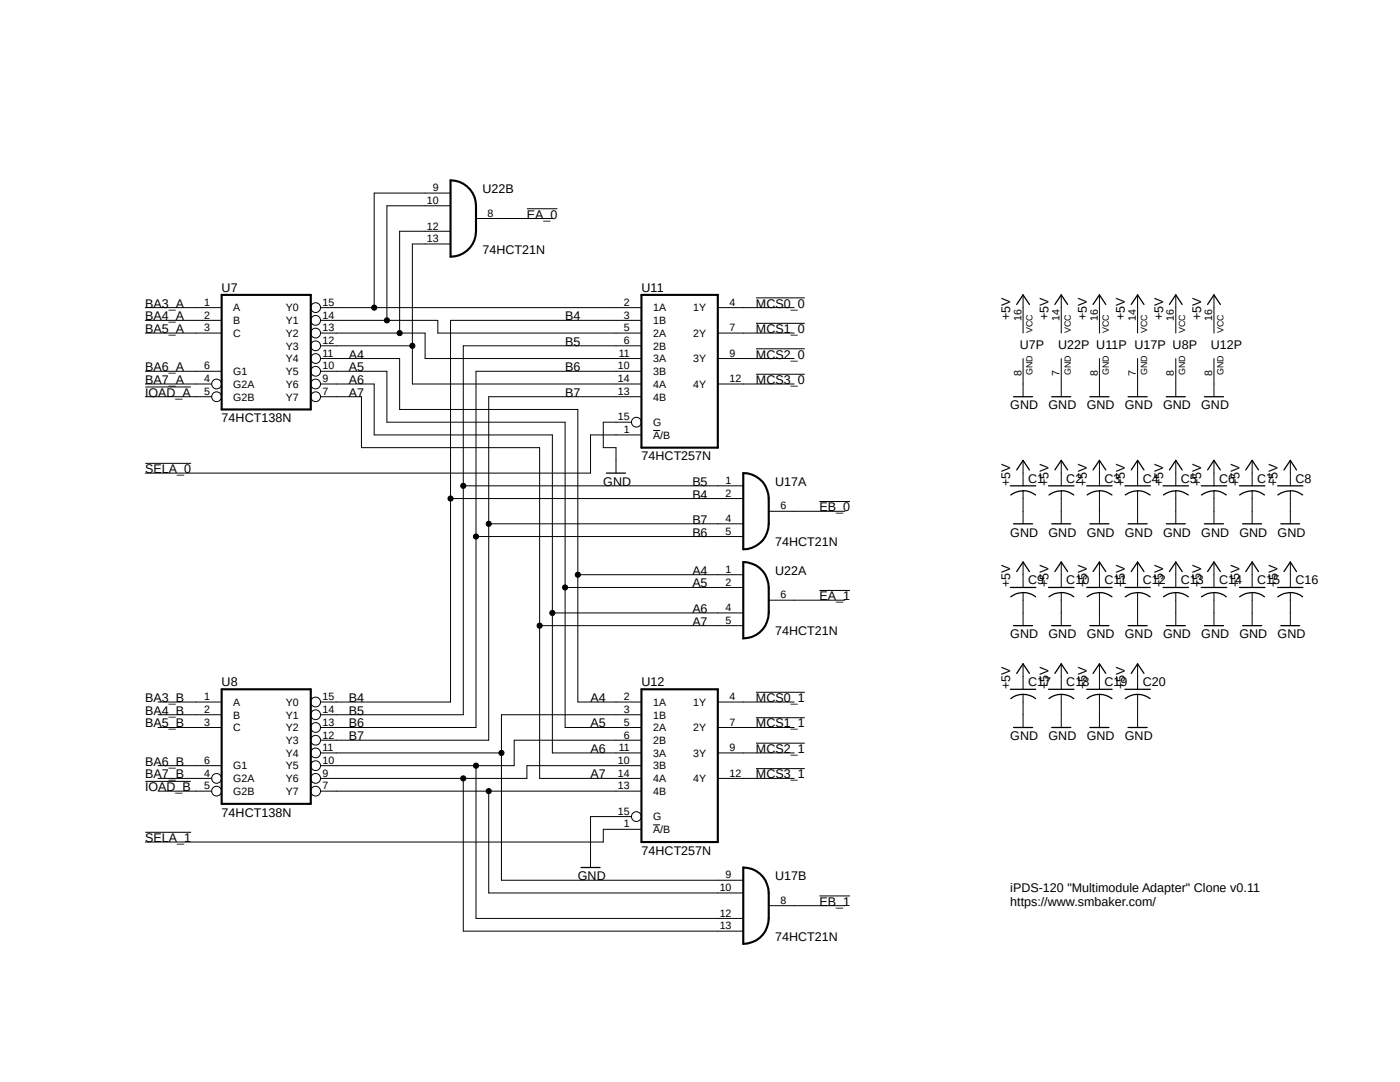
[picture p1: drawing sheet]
<svg xmlns="http://www.w3.org/2000/svg" width="279mm" height="216mm" viewBox="0 0 279 216" stroke-linecap="round" stroke-linejoin="round" font-family="sans-serif">
<path d="M28.3 35.8l235.5 152.8M263.8 35.8l-235.5 152.8" fill="none" stroke="#fff" stroke-width=".2"/>
<g fill="none" stroke="#000" stroke-width=".2">
<path d="M89.9 38.5h-15.2v22.9M89.9 48.7h-7.6v27.9h45.7M89.9 41.1h-12.7v22.8M89.9 46.1h-10.1v20.4M95 43.6h15.2M105.2 41.7h6.1M150.9 59.4h9.7M204.2 58.8v7.7M211.8 58.8v7.7M219.4 58.8v7.7M227 58.8v7.7M234.7 58.8v7.7"/>
<path d="M242.3 58.8v7.7M29 77.2h9.1M29 61.4h15.2M29 63.9h15.2M29 66.5h15.2M29 76.6h13.2M29 79.2h13.2M29 74.1h15.2M64 61.4h64M64 63.9h23.4v2.6h40.6M64 66.5h20.8v5h43.2M64 76.6h10.7v10.2h35.5v63.4h17.8"/>
<path d="M64 79.2h8.1v10.1h35.6v66h20.3M64 74.1h13.2v10.1h35.6v61h15.2M64 71.5h15.8v10.2h35.5v58.4h12.7M64 69h18.3M128 63.9h-38.1v76.2h-25.9M128 79.2h-30.5v68.5h-33.5M128 74.1h-33v71.1h-31M128 69h-35.5v73.6h-28.5M143.3 61.4h15.2M143.3 66.5h15.2M143.3 76.6h15.2M143.3 71.5h15.2"/>
<path d="M150.9 64.5h9.7M150.9 69.6h9.7M150.9 74.7h9.7M204.2 71.5v7.7M211.8 71.5v7.7M219.4 71.5v7.7M227 71.5v7.7M234.7 71.5v7.7M242.3 71.5v7.7M29 92.5h9.1M89.9 99.5h58.4M92.5 96.9h55.8"/>
<path d="M126 84.2h-5.6v5.1h2.5v5.1M128 86.8h-10.1v7.6h-88.9M130.3 85.9h1.4M204.2 91.9v5M204.2 98v6.5M211.8 91.9v5M211.8 98v6.5M219.4 91.9v5M219.4 98v6.5M227 91.9v5M227 98v6.5M234.7 91.9v5"/>
<path d="M234.7 98v6.5M242.3 91.9v5M242.3 98v6.5M249.9 91.9v5M249.9 98v6.5M257.5 91.9v5M257.5 98v6.5M95 107.1h53.3M97.5 104.5h50.8M112.8 117.2h35.5M115.3 114.7h33M153.4 102h15.2"/>
<path d="M153.4 119.8h15.2M163.5 100.1h6.1M163.5 117.8h6.1M204.2 112.1v5.1M204.2 118.2v6.6M211.8 112.1v5.1M211.8 118.2v6.6M219.4 112.1v5.1M219.4 118.2v6.6M227 112.1v5.1M227 118.2v6.6M234.7 112.1v5.1"/>
<path d="M234.7 118.2v6.6M242.3 112.1v5.1M242.3 118.2v6.6M249.9 112.1v5.1M249.9 118.2v6.6M257.5 112.1v5.1M257.5 118.2v6.6M107.7 124.8h40.6M110.2 122.3h38.1M150.9 138.1h9.7M204.2 132.5v5M204.2 138.6v6.6"/>
<path d="M211.8 132.5v5M211.8 138.6v6.6M219.4 132.5v5M219.4 138.6v6.6M227 132.5v5M227 138.6v6.6M29 155.9h9.1M31.5 140.1h12.7M31.5 142.6h12.7M31.5 145.2h12.7M31.5 155.3h10.7M31.5 157.9h10.7"/>
<path d="M31.5 152.8h12.7M64 157.9h64M64 150.2h36.1M92.5 155.3v30.5h55.8M95 152.8v30.5h53.3M97.5 157.9v20.3h50.8M128 142.6h-27.9v33h48.2M128 152.8h-22.8v2.5h-41.2M128 147.7h-25.4v5.1h-38.6M143.3 140.1h15.2M143.3 145.2h15.2M143.3 155.3h15.2"/>
<path d="M143.3 150.2h15.2M150.9 143.2h9.7M150.9 148.3h9.7M150.9 153.4h9.7M29 166.1h9.1M126 162.9h-8.1v10.2M128 165.5h-7.6v2.5h-91.4M130.3 164.6h1.4M163.5 178.8h6.1M153.4 180.7h15.2"/>
<circle cx="43.2" cy="79.2" r=".98"/>
<circle cx="43.2" cy="76.6" r=".98"/>
<circle cx="63" cy="74.1" r=".98"/>
<circle cx="63" cy="71.5" r=".98"/>
<circle cx="63" cy="63.9" r=".98"/>
<circle cx="63" cy="61.4" r=".98"/>
<circle cx="63" cy="69" r=".98"/>
<circle cx="63" cy="79.2" r=".98"/>
<circle cx="63" cy="76.6" r=".98"/>
<circle cx="63" cy="66.5" r=".98"/>
<circle cx="74.7" cy="61.4" r=".51"/>
<circle cx="77.2" cy="63.9" r=".51"/>
<circle cx="79.8" cy="66.5" r=".51"/>
<circle cx="82.3" cy="69" r=".51"/>
<circle cx="89.9" cy="99.5" r=".51"/>
<circle cx="92.5" cy="96.9" r=".51"/>
<circle cx="127" cy="84.2" r=".98"/>
<circle cx="95" cy="107.1" r=".51"/>
<circle cx="97.5" cy="104.5" r=".51"/>
<circle cx="112.8" cy="117.2" r=".51"/>
<circle cx="115.3" cy="114.7" r=".51"/>
<circle cx="107.7" cy="124.8" r=".51"/>
<circle cx="110.2" cy="122.3" r=".51"/>
<circle cx="43.2" cy="155.3" r=".98"/>
<circle cx="43.2" cy="157.9" r=".98"/>
<circle cx="63" cy="157.9" r=".98"/>
<circle cx="63" cy="155.3" r=".98"/>
<circle cx="63" cy="150.2" r=".98"/>
<circle cx="63" cy="145.2" r=".98"/>
<circle cx="63" cy="152.8" r=".98"/>
<circle cx="63" cy="147.7" r=".98"/>
<circle cx="63" cy="142.6" r=".98"/>
<circle cx="63" cy="140.1" r=".98"/>
<circle cx="92.5" cy="155.3" r=".51"/>
<circle cx="95" cy="152.8" r=".51"/>
<circle cx="97.5" cy="157.9" r=".51"/>
<circle cx="100.1" cy="150.2" r=".51"/>
<circle cx="127" cy="162.9" r=".98"/>
</g>
<path d="M89.9 36a5.1 5.1 0 0 1 5.1 5.1v5a5.1 5.1 0 0 1-5.1 5.1zM44.2 58.8h17.8v22.9h-17.8zM128 58.8h15.3v30.5h-15.3zM148.3 94.4a5.1 5.1 0 0 1 5.1 5.1v5a5 5 0 0 1-5.1 5.1zM148.3 112.1a5.1 5.1 0 0 1 5.1 5.1v5.1a5.1 5.1 0 0 1-5.1 5.1zM44.2 137.5h17.8v22.9h-17.8zM128 137.5h15.3v30.5h-15.3zM148.3 173.1a5.1 5.1 0 0 1 5.1 5.1v5.1a5.1 5.1 0 0 1-5.1 5z" fill="none" stroke="#000" stroke-width=".42"/>
<g fill="none" stroke="#000" stroke-width=".25">
<path d="M202.3 79.2h3.8M202.9 60.7l1.3-1.9 1.2 1.9M209.9 79.2h3.8M210.5 60.7l1.3-1.9 1.3 1.9M217.5 79.2h3.8M218.1 60.7l1.3-1.9 1.3 1.9M225.1 79.2h3.8M225.8 60.7l1.2-1.9 1.3 1.9M232.7 79.2h3.9M233.4 60.7l1.3-1.9 1.2 1.9M240.4 79.2h3.8M241 60.7l1.3-1.9 1.2 1.9"/>
<path d="M121 94.4h3.8M201.6 96.9h5.1M201.7 98.8a4 4 0 0 1 5 0M202.9 93.8l1.3-1.9 1.2 1.9M209.3 96.9h5M209.3 98.8a4 4 0 0 1 5 0M210.5 93.8l1.3-1.9 1.3 1.9M216.9 96.9h5.1M217 98.8a4 4 0 0 1 4.9 0M218.1 93.8l1.3-1.9 1.3 1.9M224.5 96.9h5.1M224.6 98.8a4 4 0 0 1 4.9 0"/>
<path d="M225.8 93.8l1.2-1.9 1.3 1.9M232.1 96.9h5.1M232.2 98.8a4 4 0 0 1 5 0M233.4 93.8l1.3-1.9 1.2 1.9M239.7 96.9h5.1M239.8 98.8a4 4 0 0 1 4.9 0M241 93.8l1.3-1.9 1.2 1.9M247.4 96.9h5M247.4 98.8a4 4 0 0 1 4.9 0M248.6 93.8l1.3-1.9 1.3 1.9M255 96.9h5M255 98.8a4 4 0 0 1 5 0"/>
<path d="M256.2 93.8l1.3-1.9 1.2 1.9M201.6 117.2h5.1M201.7 119.1a4 4 0 0 1 5 0M202.3 104.5h3.8M202.9 114l1.3-1.9 1.2 1.9M209.3 117.2h5M209.3 119.1a4 4 0 0 1 5 0M209.9 104.5h3.8M210.5 114l1.3-1.9 1.3 1.9M216.9 117.2h5.1M217 119.1a4 4 0 0 1 4.9 0M217.5 104.5h3.8"/>
<path d="M218.1 114l1.3-1.9 1.3 1.9M224.5 117.2h5.1M224.6 119.1a4 4 0 0 1 4.9 0M225.1 104.5h3.8M225.8 114l1.2-1.9 1.3 1.9M232.1 117.2h5.1M232.2 119.1a4 4 0 0 1 5 0M232.7 104.5h3.9M233.4 114l1.3-1.9 1.2 1.9M239.7 117.2h5.1M239.8 119.1a4 4 0 0 1 4.9 0M240.4 104.5h3.8"/>
<path d="M241 114l1.3-1.9 1.2 1.9M247.4 117.2h5M247.4 119.1a4 4 0 0 1 4.9 0M248 104.5h3.8M248.6 114l1.3-1.9 1.3 1.9M255 117.2h5M255 119.1a4 4 0 0 1 5 0M255.6 104.5h3.8M256.2 114l1.3-1.9 1.2 1.9M201.6 137.5h5.1M201.7 139.4a4 4 0 0 1 5 0M202.3 124.8h3.8"/>
<path d="M202.9 134.4l1.3-1.9 1.2 1.9M209.3 137.5h5M209.3 139.4a4 4 0 0 1 5 0M209.9 124.8h3.8M210.5 134.4l1.3-1.9 1.3 1.9M216.9 137.5h5.1M217 139.4a4 4 0 0 1 4.9 0M217.5 124.8h3.8M218.1 134.4l1.3-1.9 1.3 1.9M224.5 137.5h5.1M224.6 139.4a4 4 0 0 1 4.9 0M225.1 124.8h3.8"/>
<path d="M225.8 134.4l1.2-1.9 1.3 1.9M232.7 124.8h3.9M240.4 124.8h3.8M248 124.8h3.8M255.6 124.8h3.8M202.3 145.2h3.8M209.9 145.2h3.8M217.5 145.2h3.8M225.1 145.2h3.8M116 173.1h3.8"/>
</g>
<g fill="#000">
<circle cx="74.7" cy="61.4" r=".51"/>
<circle cx="77.2" cy="63.9" r=".51"/>
<circle cx="79.8" cy="66.5" r=".51"/>
<circle cx="82.3" cy="69" r=".51"/>
<circle cx="89.9" cy="99.5" r=".51"/>
<circle cx="92.5" cy="96.9" r=".51"/>
<circle cx="95" cy="107.1" r=".51"/>
<circle cx="97.5" cy="104.5" r=".51"/>
<circle cx="112.8" cy="117.2" r=".51"/>
<circle cx="115.3" cy="114.7" r=".51"/>
<circle cx="107.7" cy="124.8" r=".51"/>
<circle cx="110.2" cy="122.3" r=".51"/>
<circle cx="92.5" cy="155.3" r=".51"/>
<circle cx="95" cy="152.8" r=".51"/>
<circle cx="97.5" cy="157.9" r=".51"/>
<circle cx="100.1" cy="150.2" r=".51"/>
</g>
<g font-size="2.5">
<text x="96.3" y="38.5">U22B</text>
<text x="105.2" y="43.6">EA_0</text>
<text x="96.3" y="50.6">74HCT21N</text>
<text x="44.2" y="58.2">U7</text>
<text x="128" y="58.2">U11</text>
<text x="29" y="61.4">BA3_A</text>
<text x="29" y="63.9">BA4_A</text>
<text x="112.8" y="63.9">B4</text>
<text x="150.9" y="61.4">MCS0_0</text>
<text x="201.6" y="63.9" transform="rotate(-90 201.6 63.9)">+5V</text>
<text x="209.3" y="63.9" transform="rotate(-90 209.3 63.9)">+5V</text>
<text x="216.9" y="63.9" transform="rotate(-90 216.9 63.9)">+5V</text>
<text x="224.5" y="63.9" transform="rotate(-90 224.5 63.9)">+5V</text>
<text x="232.1" y="63.9" transform="rotate(-90 232.1 63.9)">+5V</text>
<text x="239.7" y="63.9" transform="rotate(-90 239.7 63.9)">+5V</text>
<text x="29" y="66.5">BA5_A</text>
<text x="69.6" y="71.5">A4</text>
<text x="112.8" y="69">B5</text>
<text x="150.9" y="66.5">MCS1_0</text>
<text x="150.9" y="71.5">MCS2_0</text>
<text x="203.5" y="69.6">U7P</text>
<text x="211.2" y="69.6">U22P U11P U17P U8P</text>
<text x="241.6" y="69.6">U12P</text>
<text x="29" y="74.1">BA6_A</text>
<text x="29" y="76.6">BA7_A</text>
<text x="69.6" y="74.1">A5</text>
<text x="69.6" y="76.6">A6</text>
<text x="112.8" y="74.1">B6</text>
<text x="150.9" y="76.6">MCS3_0</text>
<text x="29" y="79.2">IOAD_A</text>
<text x="69.6" y="79.2">A7</text>
<text x="112.8" y="79.2">B7</text>
<text x="201.6" y="81.7">GND</text>
<text x="209.3" y="81.7">GND</text>
<text x="216.9" y="81.7">GND</text>
<text x="224.5" y="81.7">GND</text>
<text x="232.1" y="81.7">GND</text>
<text x="239.7" y="81.7">GND</text>
<text x="44.2" y="84.2">74HCT138N</text>
<text x="29" y="94.4">SELA_0</text>
<text x="128" y="91.9">74HCT257N</text>
<text x="120.4" y="96.9">GND</text>
<text x="138.2" y="99.5">B4</text>
<text x="138.2" y="96.9">B5</text>
<text x="154.7" y="96.9">U17A</text>
<text x="201.6" y="96.9" transform="rotate(-90 201.6 96.9)">+5V</text>
<text x="205.2" y="96.3">C1</text>
<text x="209.3" y="96.9" transform="rotate(-90 209.3 96.9)">+5V</text>
<text x="212.8" y="96.3">C2</text>
<text x="216.9" y="96.9" transform="rotate(-90 216.9 96.9)">+5V</text>
<text x="220.4" y="96.3">C3</text>
<text x="224.5" y="96.9" transform="rotate(-90 224.5 96.9)">+5V</text>
<text x="228" y="96.3">C4</text>
<text x="232.1" y="96.9" transform="rotate(-90 232.1 96.9)">+5V</text>
<text x="235.7" y="96.3">C5</text>
<text x="239.7" y="96.9" transform="rotate(-90 239.7 96.9)">+5V</text>
<text x="243.3" y="96.3">C6</text>
<text x="247.4" y="96.9" transform="rotate(-90 247.4 96.9)">+5V</text>
<text x="250.9" y="96.3">C7</text>
<text x="255" y="96.9" transform="rotate(-90 255 96.9)">+5V</text>
<text x="258.5" y="96.3">C8</text>
<text x="138.2" y="107.1">B6</text>
<text x="138.2" y="104.6">B7</text>
<text x="163.6" y="102">EB_0</text>
<text x="201.6" y="107.1">GND</text>
<text x="209.3" y="107.1">GND</text>
<text x="216.9" y="107.1">GND</text>
<text x="224.5" y="107.1">GND</text>
<text x="232.1" y="107.1">GND</text>
<text x="239.7" y="107.1">GND</text>
<text x="247.4" y="107.1">GND</text>
<text x="255" y="107.1">GND</text>
<text x="154.7" y="109">74HCT21N</text>
<text x="138.2" y="114.7">A4</text>
<text x="138.2" y="117.2">A5</text>
<text x="154.7" y="114.7">U22A</text>
<text x="163.6" y="119.8">EA_1</text>
<text x="201.6" y="117.2" transform="rotate(-90 201.6 117.2)">+5V</text>
<text x="205.2" y="116.6">C9</text>
<text x="209.3" y="117.2" transform="rotate(-90 209.3 117.2)">+5V</text>
<text x="212.8" y="116.6">C10</text>
<text x="216.9" y="117.2" transform="rotate(-90 216.9 117.2)">+5V</text>
<text x="220.4" y="116.6">C11</text>
<text x="224.5" y="117.2" transform="rotate(-90 224.5 117.2)">+5V</text>
<text x="228" y="116.6">C12</text>
<text x="232.1" y="117.2" transform="rotate(-90 232.1 117.2)">+5V</text>
<text x="235.7" y="116.6">C13</text>
<text x="239.7" y="117.2" transform="rotate(-90 239.7 117.2)">+5V</text>
<text x="243.3" y="116.6">C14</text>
<text x="247.4" y="117.2" transform="rotate(-90 247.4 117.2)">+5V</text>
<text x="250.9" y="116.6">C15</text>
<text x="255" y="117.2" transform="rotate(-90 255 117.2)">+5V</text>
<text x="258.5" y="116.6">C16</text>
<text x="138.2" y="122.3">A6</text>
<text x="138.2" y="124.8">A7</text>
<text x="154.7" y="126.7">74HCT21N</text>
<text x="201.6" y="127.4">GND</text>
<text x="209.3" y="127.4">GND</text>
<text x="216.9" y="127.4">GND</text>
<text x="224.5" y="127.4">GND</text>
<text x="232.1" y="127.4">GND</text>
<text x="239.7" y="127.4">GND</text>
<text x="247.4" y="127.4">GND</text>
<text x="255" y="127.4">GND</text>
<text x="44.2" y="136.9">U8</text>
<text x="128" y="136.9">U12</text>
<text x="201.6" y="137.5" transform="rotate(-90 201.6 137.5)">+5V</text>
<text x="205.2" y="136.9">C17</text>
<text x="209.3" y="137.5" transform="rotate(-90 209.3 137.5)">+5V</text>
<text x="212.8" y="136.9">C18</text>
<text x="216.9" y="137.5" transform="rotate(-90 216.9 137.5)">+5V</text>
<text x="220.4" y="136.9">C19</text>
<text x="224.5" y="137.5" transform="rotate(-90 224.5 137.5)">+5V</text>
<text x="228" y="136.9">C20</text>
<text x="29" y="140.1">BA3_B</text>
<text x="29" y="142.6">BA4_B</text>
<text x="69.6" y="140.1">B4</text>
<text x="69.6" y="142.6">B5</text>
<text x="117.9" y="140.1">A4</text>
<text x="150.9" y="140.1">MCS0_1</text>
<text x="29" y="145.2">BA5_B</text>
<text x="69.6" y="145.2">B6</text>
<text x="69.6" y="147.7">B7</text>
<text x="117.9" y="145.2">A5</text>
<text x="150.9" y="145.2">MCS1_1</text>
<text x="201.6" y="147.7">GND</text>
<text x="209.3" y="147.7">GND</text>
<text x="216.9" y="147.7">GND</text>
<text x="224.5" y="147.7">GND</text>
<text x="29" y="152.8">BA6_B</text>
<text x="29" y="155.3">BA7_B</text>
<text x="117.9" y="150.2">A6</text>
<text x="117.9" y="155.3">A7</text>
<text x="150.9" y="150.2">MCS2_1</text>
<text x="150.9" y="155.3">MCS3_1</text>
<text x="29" y="157.9">IOAD_B</text>
<text x="44.2" y="162.9">74HCT138N</text>
<text x="29" y="168">SELA_1</text>
<text x="128" y="170.6">74HCT257N</text>
<text x="115.3" y="175.6">GND</text>
<text x="154.7" y="175.6">U17B</text>
<text x="201.6" y="178.1">iPDS-120 &quot;Multimodule Adapter&quot; Clone v0.11</text>
<text x="163.6" y="180.7">EB_1</text>
<text x="201.6" y="180.7">https://www.smbaker.com/</text>
<text x="154.7" y="187.7">74HCT21N</text>
</g>
<g font-size="2.1">
<text x="85.2" y="40.7">10</text>
<text x="86.4" y="38.2">9</text>
<text x="85.2" y="45.8">12</text>
<text x="97.3" y="43.3">8</text>
<text x="85.2" y="48.3">13</text>
<text x="40.7" y="61">1</text>
<text x="40.7" y="63.6">2</text>
<text x="46.6" y="62.1">A</text>
<text x="46.6" y="64.7">B</text>
<text x="57.1" y="64.7">Y1</text>
<text x="57.1" y="62.1">Y0</text>
<text x="64.3" y="63.6">14</text>
<text x="64.3" y="61">15</text>
<text x="124.5" y="61">2</text>
<text x="124.5" y="63.6">3</text>
<text x="130.3" y="62.1">1A</text>
<text x="130.3" y="64.7">1B</text>
<text x="138.3" y="62.1">1Y</text>
<text x="145.6" y="61">4</text>
<text x="203.8" y="64.1" transform="rotate(-90 203.8 64.1)">16</text>
<text x="211.5" y="64.1" transform="rotate(-90 211.5 64.1)">14</text>
<text x="219.1" y="64.1" transform="rotate(-90 219.1 64.1)">16</text>
<text x="226.7" y="64.1" transform="rotate(-90 226.7 64.1)">14</text>
<text x="234.3" y="64.1" transform="rotate(-90 234.3 64.1)">16</text>
<text x="241.9" y="64.1" transform="rotate(-90 241.9 64.1)">16</text>
<text x="40.7" y="66.1">3</text>
<text x="46.6" y="67.2">C</text>
<text x="57.1" y="69.8">Y3</text>
<text x="57.1" y="67.2">Y2</text>
<text x="64.3" y="71.2">11</text>
<text x="64.3" y="68.6">12</text>
<text x="64.3" y="66.1">13</text>
<text x="123.5" y="71.2">11</text>
<text x="124.5" y="66.1">5</text>
<text x="124.5" y="68.6">6</text>
<text x="130.3" y="67.2">2A</text>
<text x="130.3" y="69.8">2B</text>
<text x="138.3" y="67.2">2Y</text>
<text x="145.6" y="66.1">7</text>
<text x="145.6" y="71.2">9</text>
<text x="40.7" y="76.2">4</text>
<text x="40.7" y="73.7">6</text>
<text x="46.6" y="77.4">G2A</text>
<text x="46.6" y="74.8">G1</text>
<text x="57.1" y="77.4">Y6</text>
<text x="57.1" y="74.8">Y5</text>
<text x="57.1" y="72.3">Y4</text>
<text x="64.3" y="76.2">9</text>
<text x="64.3" y="73.7">10</text>
<text x="123.3" y="73.7">10</text>
<text x="123.3" y="76.2">14</text>
<text x="130.3" y="74.8">3B</text>
<text x="130.3" y="72.3">3A</text>
<text x="130.3" y="77.4">4A</text>
<text x="138.3" y="72.3">3Y</text>
<text x="138.3" y="77.4">4Y</text>
<text x="145.6" y="76.2">12</text>
<text x="203.8" y="75.1" transform="rotate(-90 203.8 75.1)">8</text>
<text x="211.5" y="75.1" transform="rotate(-90 211.5 75.1)">7</text>
<text x="219.1" y="75.1" transform="rotate(-90 219.1 75.1)">8</text>
<text x="226.7" y="75.1" transform="rotate(-90 226.7 75.1)">7</text>
<text x="234.3" y="75.1" transform="rotate(-90 234.3 75.1)">8</text>
<text x="241.9" y="75.1" transform="rotate(-90 241.9 75.1)">8</text>
<text x="40.7" y="78.8">5</text>
<text x="46.6" y="79.9">G2B</text>
<text x="57.1" y="79.9">Y7</text>
<text x="64.3" y="78.8">7</text>
<text x="123.3" y="78.8">13</text>
<text x="123.3" y="83.9">15</text>
<text x="130.3" y="79.9">4B</text>
<text x="124.5" y="86.4">1</text>
<text x="130.3" y="85">G</text>
<text x="130.3" y="87.5">A/B</text>
<text x="144.8" y="96.6">1</text>
<text x="144.8" y="99.1">2</text>
<text x="155.7" y="101.6">6</text>
<text x="144.8" y="104.2">4</text>
<text x="144.8" y="106.7">5</text>
<text x="144.8" y="114.3">1</text>
<text x="144.8" y="116.9">2</text>
<text x="155.7" y="119.4">6</text>
<text x="144.8" y="122">4</text>
<text x="144.8" y="124.5">5</text>
<text x="40.7" y="139.7">1</text>
<text x="40.7" y="142.3">2</text>
<text x="46.6" y="140.8">A</text>
<text x="46.6" y="143.4">B</text>
<text x="57.1" y="143.4">Y1</text>
<text x="57.1" y="140.8">Y0</text>
<text x="64.3" y="142.3">14</text>
<text x="64.3" y="139.7">15</text>
<text x="124.5" y="139.7">2</text>
<text x="124.5" y="142.3">3</text>
<text x="130.3" y="140.8">1A</text>
<text x="130.3" y="143.4">1B</text>
<text x="138.3" y="140.8">1Y</text>
<text x="145.6" y="139.7">4</text>
<text x="40.7" y="144.8">3</text>
<text x="46.6" y="145.9">C</text>
<text x="57.1" y="148.5">Y3</text>
<text x="57.1" y="145.9">Y2</text>
<text x="64.3" y="149.9">11</text>
<text x="64.3" y="147.4">12</text>
<text x="64.3" y="144.8">13</text>
<text x="123.5" y="149.9">11</text>
<text x="124.5" y="144.8">5</text>
<text x="124.5" y="147.4">6</text>
<text x="130.3" y="145.9">2A</text>
<text x="130.3" y="148.5">2B</text>
<text x="138.3" y="145.9">2Y</text>
<text x="145.6" y="144.8">7</text>
<text x="145.6" y="149.9">9</text>
<text x="40.7" y="155">4</text>
<text x="40.7" y="152.4">6</text>
<text x="46.6" y="153.5">G1</text>
<text x="57.1" y="153.5">Y5</text>
<text x="57.1" y="151">Y4</text>
<text x="64.3" y="155">9</text>
<text x="64.3" y="152.4">10</text>
<text x="123.3" y="152.4">10</text>
<text x="123.3" y="155">14</text>
<text x="130.3" y="153.5">3B</text>
<text x="130.3" y="151">3A</text>
<text x="138.3" y="151">3Y</text>
<text x="145.6" y="155">12</text>
<text x="40.7" y="157.5">5</text>
<text x="46.6" y="156.1">G2A</text>
<text x="46.6" y="158.6">G2B</text>
<text x="57.1" y="158.6">Y7</text>
<text x="57.1" y="156.1">Y6</text>
<text x="64.3" y="157.5">7</text>
<text x="123.3" y="157.5">13</text>
<text x="130.3" y="158.6">4B</text>
<text x="130.3" y="156.1">4A</text>
<text x="138.3" y="156.1">4Y</text>
<text x="123.3" y="162.6">15</text>
<text x="124.5" y="165.1">1</text>
<text x="130.3" y="166.2">A/B</text>
<text x="130.3" y="163.7">G</text>
<text x="143.6" y="177.8">10</text>
<text x="144.8" y="175.3">9</text>
<text x="143.6" y="182.9">12</text>
<text x="143.6" y="185.4">13</text>
<text x="155.7" y="180.3">8</text>
</g>
<g font-size="1.8">
<text x="206.1" y="66.5" transform="rotate(-90 206.1 66.5)">VCC</text>
<text x="213.7" y="66.5" transform="rotate(-90 213.7 66.5)">VCC</text>
<text x="221.3" y="66.5" transform="rotate(-90 221.3 66.5)">VCC</text>
<text x="228.9" y="66.5" transform="rotate(-90 228.9 66.5)">VCC</text>
<text x="236.6" y="66.5" transform="rotate(-90 236.6 66.5)">VCC</text>
<text x="244.2" y="66.5" transform="rotate(-90 244.2 66.5)">VCC</text>
<text x="206.1" y="74.8" transform="rotate(-90 206.1 74.8)">GND</text>
<text x="213.7" y="74.8" transform="rotate(-90 213.7 74.8)">GND</text>
<text x="221.3" y="74.8" transform="rotate(-90 221.3 74.8)">GND</text>
<text x="228.9" y="74.8" transform="rotate(-90 228.9 74.8)">GND</text>
<text x="236.6" y="74.8" transform="rotate(-90 236.6 74.8)">GND</text>
<text x="244.2" y="74.8" transform="rotate(-90 244.2 74.8)">GND</text>
</g>
</svg>
